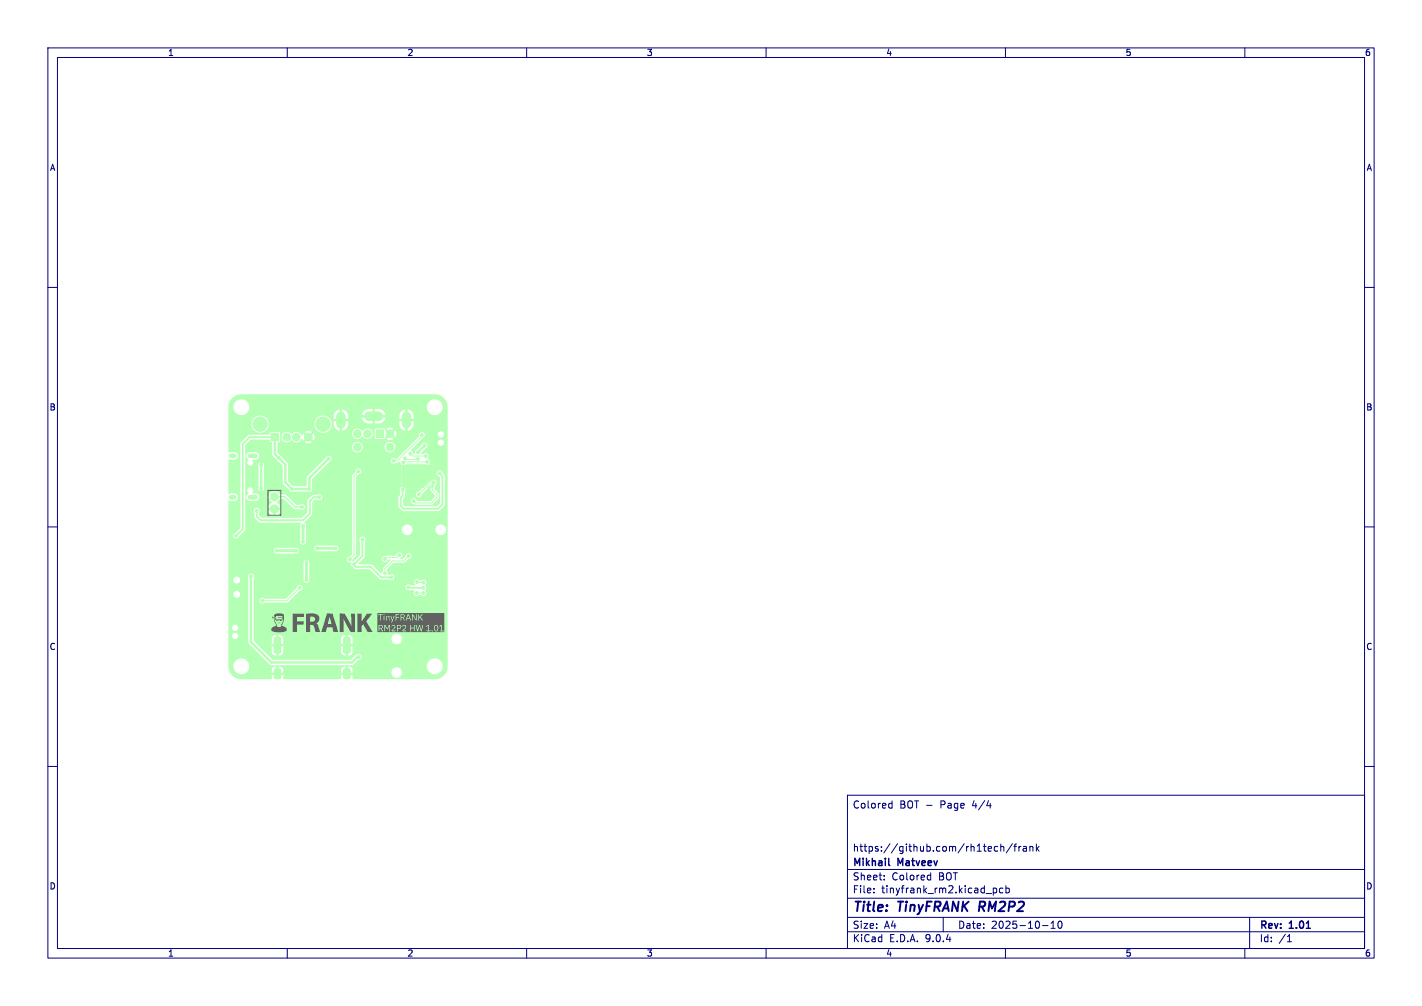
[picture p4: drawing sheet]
<svg xmlns="http://www.w3.org/2000/svg" width="297mm" height="210mm" viewBox="0 0 297 210" stroke-linecap="round" stroke-linejoin="round" font-family="sans-serif">
<g fill="#b3ffb3" stroke="#b3ffb3" stroke-width=".21">
<path d="M56.6 90.5h1.6v1.5h-1.6z"/>
<path d="M71.8 133.2l.2-.1 .8-.1 .3 .3 .1 2.7-.3 .3h-.9l-.2-.2z"/>
<path d="M71.9 139.7l.9-.1 .3 .2 .1 1.6-.2 .2-.9 .1-.3-.1v-1.6z"/>
<path d="M57.4 139.7l.9-.1 .3 .2 .1 1.6-.2 .2-.9 .1-.3-.1v-1.6z"/>
<path d="M57.3 133.2l.2-.1 .8-.1 .3 .3 .1 2.7-.3 .3h-.9l-.2-.2z"/>
<path d="M78.6 89.8h1.6v1.6h-1.6z"/>
<circle cx="65.4" cy="113.9" r=".3"/>
<circle cx="65.4" cy="115.3" r=".3"/>
<circle cx="65.4" cy="116.7" r=".3"/>
<circle cx="64" cy="113.9" r=".3"/>
<circle cx="64" cy="115.3" r=".3"/>
<circle cx="64" cy="116.7" r=".3"/>
<circle cx="62.6" cy="113.9" r=".3"/>
<circle cx="62.6" cy="115.3" r=".3"/>
<circle cx="62.6" cy="116.7" r=".3"/>
<circle cx="59.9" cy="91.3" r=".8"/>
<circle cx="61.9" cy="91.3" r=".8"/>
<circle cx="64.4" cy="91.3" r=".8"/>
<circle cx="54.3" cy="88.5" r="1.5"/>
<circle cx="67.5" cy="88.5" r="1.5"/>
<circle cx="57.3" cy="103.7" r=".85"/>
<circle cx="57.3" cy="106.2" r=".85"/>
<circle cx="76.8" cy="90.5" r=".8"/>
<circle cx="81.5" cy="90.5" r=".8"/>
<circle cx="74.7" cy="90.5" r=".8"/>
<circle cx="81.5" cy="93.3" r=".8"/>
<circle cx="74.7" cy="93.3" r=".8"/>
<circle cx="86.4" cy="100.3" r=".3"/>
<circle cx="84.6" cy="95.7" r=".3"/>
<circle cx="84.4" cy="99.3" r=".3"/>
<circle cx="89.9" cy="98.5" r=".3"/>
<circle cx="90" cy="97.6" r=".3"/>
<circle cx="91.8" cy="98.8" r=".3"/>
<circle cx="84.8" cy="118" r=".3"/>
<circle cx="85.7" cy="121.2" r=".3"/>
<circle cx="49.4" cy="117.1" r=".3"/>
<circle cx="71.9" cy="114.5" r=".3"/>
<circle cx="51" cy="133.6" r=".3"/>
<circle cx="71.9" cy="117" r=".3"/>
<circle cx="89.7" cy="120.5" r=".3"/>
<circle cx="62" cy="103.9" r=".3"/>
<circle cx="66.1" cy="107.4" r=".3"/>
<circle cx="61" cy="98.2" r=".3"/>
<circle cx="76.9" cy="102.2" r=".3"/>
<circle cx="74.1" cy="127.7" r=".3"/>
<circle cx="80.5" cy="122.3" r=".3"/>
<circle cx="62.7" cy="129.1" r=".3"/>
<circle cx="56.1" cy="94.4" r=".3"/>
<circle cx="92.7" cy="116.5" r=".3"/>
<circle cx="68" cy="99.3" r=".3"/>
<circle cx="53.8" cy="116" r=".3"/>
<circle cx="83.4" cy="118" r=".3"/>
<circle cx="66.1" cy="105.2" r=".3"/>
<circle cx="75.4" cy="122.3" r=".3"/>
<circle cx="54.6" cy="102.7" r=".3"/>
<circle cx="59.1" cy="122.7" r=".3"/>
<circle cx="58.2" cy="97.5" r=".3"/>
<circle cx="90.2" cy="93.3" r=".3"/>
<circle cx="71.9" cy="112.2" r=".3"/>
<circle cx="56.4" cy="112.1" r=".3"/>
<circle cx="61.1" cy="109.6" r=".3"/>
<circle cx="75.7" cy="109" r=".3"/>
<circle cx="59.6" cy="110.8" r=".3"/>
<circle cx="82.3" cy="115.2" r=".3"/>
<circle cx="56" cy="119.7" r=".3"/>
<circle cx="65.1" cy="129.2" r=".3"/>
<circle cx="77.9" cy="122.3" r=".3"/>
<circle cx="48.9" cy="92.5" r=".3"/>
<circle cx="89.5" cy="132.9" r=".3"/>
<circle cx="52.4" cy="93.2" r=".3"/>
<circle cx="83.5" cy="122.6" r=".3"/>
<circle cx="61.1" cy="110.6" r=".3"/>
<circle cx="54.6" cy="96.3" r=".3"/>
<circle cx="53.9" cy="111.8" r=".3"/>
<circle cx="90.1" cy="116.5" r=".3"/>
<circle cx="78.2" cy="130.7" r=".3"/>
<circle cx="74.4" cy="131.5" r=".3"/>
<circle cx="64.6" cy="98.2" r=".3"/>
<circle cx="89.8" cy="127.6" r=".3"/>
<circle cx="56.4" cy="114.5" r=".3"/>
<circle cx="76" cy="117.4" r=".3"/>
<circle cx="75.5" cy="119.2" r=".3"/>
<circle cx="67.7" cy="94.9" r=".3"/>
<circle cx="58.2" cy="101.1" r=".3"/>
<circle cx="67.5" cy="102.5" r=".3"/>
<circle cx="64.6" cy="102.1" r=".3"/>
<circle cx="68.7" cy="95.7" r=".3"/>
<circle cx="87.3" cy="94.4" r=".3"/>
<circle cx="88.7" cy="93" r=".3"/>
<circle cx="49.3" cy="111.8" r=".3"/>
<circle cx="58.2" cy="95.6" r=".3"/>
<circle cx="74.9" cy="137.2" r=".3"/>
<circle cx="52.4" cy="120.3" r=".3"/>
<circle cx="60.9" cy="102.1" r=".3"/>
<circle cx="53.6" cy="106.6" r=".3"/>
<circle cx="66.7" cy="103.8" r=".3"/>
<circle cx="85.3" cy="122.6" r=".3"/>
<circle cx="81.8" cy="120.5" r=".3"/>
<circle cx="75.7" cy="112.6" r=".3"/>
<circle cx="73.9" cy="117.8" r=".3"/>
<circle cx="88.4" cy="122.7" r=".3"/>
<circle cx="84.1" cy="102.2" r=".3"/>
<circle cx="64" cy="117.5" r=".3"/>
<circle cx="66.2" cy="114.5" r=".3"/>
<circle cx="64" cy="121.1" r=".3"/>
<circle cx="63.3" cy="113.1" r=".3"/>
<circle cx="57.8" cy="115" r=".3"/>
<circle cx="63.3" cy="109.8" r=".3"/>
<circle cx="61.8" cy="115" r=".3"/>
<circle cx="70.1" cy="114.5" r=".3"/>
<circle cx="83.4" cy="115.9" r=".3"/>
<circle cx="80.4" cy="116.7" r=".3"/>
<circle cx="85.4" cy="116.1" r=".3"/>
<circle cx="80.4" cy="119.7" r=".3"/>
<circle cx="54.5" cy="101.9" r=".3"/>
<circle cx="54.6" cy="97" r=".3"/>
<circle cx="90.3" cy="101.4" r=".3"/>
<circle cx="86.4" cy="104.6" r=".3"/>
<circle cx="87.5" cy="103.2" r=".3"/>
<circle cx="90.6" cy="100.7" r=".3"/>
<circle cx="85.7" cy="94.7" r=".3"/>
<circle cx="88.9" cy="95.2" r=".3"/>
<circle cx="87.3" cy="95.8" r=".3"/>
<circle cx="87.1" cy="121.5" r=".3"/>
<circle cx="88.4" cy="121.6" r=".3"/>
<circle cx="84.2" cy="96.6" r=".3"/>
<circle cx="89.2" cy="96.4" r=".3"/>
<circle cx="63.1" cy="105.8" r=".3"/>
<circle cx="88.4" cy="123.8" r=".3"/>
<circle cx="87" cy="123.8" r=".3"/>
<circle cx="88.1" cy="90.8" r=".3"/>
<circle cx="82.2" cy="96.2" r=".3"/>
<circle cx="73.1" cy="116.8" r=".3"/>
<circle cx="74.9" cy="98.4" r=".3"/>
<circle cx="62.6" cy="122.7" r=".3"/>
<circle cx="54.8" cy="125.4" r=".3"/>
</g>
<path d="M48.3 95.2h.6M52.2 95.2h1.1M48.3 103.8h.6M52.2 103.8h1.1" fill="none" stroke="#b3ffb3" stroke-width="1"/>
<path d="M71.2 87v1.5M77.1 86.9h2M84.9 87v1.5" fill="none" stroke="#b3ffb3" stroke-width="2"/>
<g fill="none" stroke="#b3ffb3" stroke-width=".21">
<path d="M74.9 98.4l-1 1v16.5l-.8 .9M84.6 95.7l.3 .2 2.4-.1M85.7 94.7l.5 .5h2.7M88.1 90.8v.3l-5.1 5.1h-.8M89.2 96.4h-4.8l-.2 .2M89.2 96.4h.1M73.1 116.8h.1M83.4 115.9l-.5 .5h-2.2l-.3 .3M85.4 116.1l-1.1 1h-2.3l-1.6 1.6v1M90.3 101.4v.8l1 1v.6l-1.2 1.2h-3.3l-.4-.4M90.6 100.7h-.6l-2.5 2.5M62.6 122.7l-2.7 2.7h-5.1"/>
<path d="M87 123.8h1.4M87.1 121.5l1.3 .1"/>
</g>
<path d="M57.4 91.3h-5.3l-1.4 1.4v17.8l-1.4 1.3M91.8 98.8l.6 .6v5.9l-.9 .9h-7.2l-.6-.6v-1.7l.4-.4v-1.3M66.7 103.8h-1.2l-.8 .8v2.6l-1.4 1.4h-8.9l-.8-.8v-1.2M75.7 112.6v3.5l-1.8 1.8 .4 .4h3.1l2.2 2.2h2.2M85.3 122.6l3.1 .1" fill="none" stroke="#b3ffb3" stroke-width=".4"/>
<path d="M54.5 97v4.9M54.6 97h-.1M57.4 91.3v3.5l2.2 2.2v3.7l1.4 1.4h3.6v-2.3l4.1-4.1M58.2 95.6h.1M88.7 93l-1.4 1.4M52.4 120.3v13.7l4.3 4.3h16.8l1.1-1.1h.3" fill="none" stroke="#b3ffb3" stroke-width=".5"/>
<path d="M57.8 115h4M63.3 109.8v3.3M64 117.5v3.6M66.2 114.5h3.9" fill="none" stroke="#b3ffb3" stroke-width=".6"/>
<path d="M57.3 103.7h2.2l2.1 2.1h1.5" fill="none" stroke="#b3ffb3" stroke-width=".3"/>
<g fill="#b3ffb3">
<path d="M89.2 101.9l.5-.6 .4 .5z"/>
<path d="M83.9 97h6.5v3.3l-.5 .2-1.5 1.4-4.5-.1z"/>
<path d="M84.6 101.9h3.6l-.6 .7a.63 .63 0 0 0-.8 .5 .63 .63 0 0 0 .7 .7 .63 .63 0 0 0 .6-.6l1.3-1.3h.5v.5l1 1v.3l-1 .9h-2.8a.65 .65 0 0 0-.7-.6 .65 .65 0 0 0-.6 .8l.2 .3 .8 .3h3.4l1.4-1.3 .1-.8h.2v1.8l-.6 .6h-6.8l-.3-.4v-1.1l.4-.6z"/>
<path d="M84.8 96.8h3.9l.4 .2h-4.4z"/>
<path d="M48.5 83.1a2.7 2.7 0 0 1 1.9-.8h40.4a2.69 2.69 0 0 1 2.7 2.6h-1l-.1-.3a1.66 1.66 0 0 0-1.7-1.3 1.66 1.66 0 0 0-1.5 1.6h-37.1l-.1-.3a1.65 1.65 0 0 0-2.7-.9 1.65 1.65 0 0 0 .5 2.8 1.65 1.65 0 0 0 2.3-1.6h37.1v.2a1.66 1.66 0 0 0 1.7 1.6 1.66 1.66 0 0 0 1.6-1.8h1v1.9h-7.1v-.2a1.49 1.49 0 0 0-1.2-1.1v1h-.5l-.1-1a1.49 1.49 0 0 0-1.2 1.2l-2.9-.2a1.5 1.5 0 0 0-1.3-1.1h-.9v1h-.5v-1h-1.1a1.49 1.49 0 0 0-1.1 1.3h1v.1h-3.9a1.49 1.49 0 0 0-1.2-1.3v1h-.5l-.1-1a1.61 1.61 0 0 0-1.2 2h1v.5h-1v.4h-.4l-.1-.2a1.8 1.8 0 0 0-1.8-1.5 1.8 1.8 0 0 0-1.7 1.7h-9.6v-.2a1.8 1.8 0 0 0-2.9-1.1 1.8 1.8 0 0 0 .4 3.1 1.8 1.8 0 0 0 2.5-1.8h9.6v.3a1.8 1.8 0 0 0 1.9 1.7 1.8 1.8 0 0 0 1.7-2h.4v.2a1.49 1.49 0 0 0 1.3 1.3v-1h.5l.1 1a1.61 1.61 0 0 0 1.1-1.9h-1v-.5h1v-.7h3.9v.4h-1a1.49 1.49 0 0 0 1.3 1.2h.9v-1h.5v1h1.1a1.49 1.49 0 0 0 1.1-1.2h-1v-.5h3.9v.8h1v.5h-1a1.61 1.61 0 0 0 1.2 1.9l.1-1h.5v1a1.6 1.6 0 0 0 1.2-1.9h-1v-.5h1v-.7h7.1v4h-.7v-.2a.65 .65 0 0 0-1-.5 .65 .65 0 0 0 0 1.2 .65 .65 0 0 0 1-.5h.7v1.7h-.7v-.2a.65 .65 0 0 0-1-.5 .65 .65 0 0 0 0 1.2 .65 .65 0 0 0 1-.5h.7v6.8h-.6l-.5-.6a.62 .62 0 0 0-1-.3 .62 .62 0 0 0 .3 1l.2 .3-.1 3.5-1.1-1.1 .2-.8a.65 .65 0 0 0 .3-.8 .65 .65 0 0 0-.8-.4v-3.1h-1.1a.64 .64 0 0 0 .5-.6 .64 .64 0 0 0-.5-.6 .66 .66 0 0 0 .1-1 .66 .66 0 0 0-1 0h-.4l-.1-.2 1.2-1.1a.61 .61 0 0 0 0-1 .61 .61 0 0 0-1 .3l-1.3 1.2-.1 .8h-.4l-.5-.9 2.6-2.6a.61 .61 0 0 0 .2-.9 .61 .61 0 0 0-1 0h-4.8l-.3-.6-.6 .7-.4-.3 .7-.7a1.29 1.29 0 0 0-1.5 0l.7 .7-.3 .3-.9-1.1-1.7 .1-.2 .2v.8l-.5-.1a1.15 1.15 0 0 0-.9-.9 1.15 1.15 0 0 0-1.2 .5 1.14 1.14 0 0 0-1.6-.4 1.14 1.14 0 0 0-.4 1.6h-8l-.2-.7-.6 .7-.4-.4 .6-.6a1.29 1.29 0 0 0-1.4 0l.6 .6-.4 .4-.6-.7-.1 .4h-.2a1.2 1.2 0 0 0-2.1-.2 1.12 1.12 0 0 0-1.7-.3 1.12 1.12 0 0 0 0 1.7 1.12 1.12 0 0 0 1.7-.3 1.26 1.26 0 0 0 2.2-.2l.2 .4 .6-.6 .4 .3-.6 .6a1.29 1.29 0 0 0 1.4 0l-.6-.6 .4-.3 .6 .6 .2-.8h8l.1 .1a1.19 1.19 0 0 0 1.9-.2 1.15 1.15 0 0 0 1.3 .5 1.15 1.15 0 0 0 .9-1.1h.4v.9l.2 .3 1.7-.1 .9-1 .3 .4-.6 .7a1.29 1.29 0 0 0 1.4-.1l-.7-.6 .4-.4 .6 .7 .3-.9h4.8l-.1 .8-2.1 2.1h-2.8a1.1 1.1 0 0 0-1.1-1.1 1.1 1.1 0 0 0-1.1 1.1h-4.6l-.1-.2a1.1 1.1 0 0 0-1.8-.6 1.1 1.1 0 0 0 .3 1.9 1.1 1.1 0 0 0 1.6-1.1h4.6v.1a1.1 1.1 0 0 0 1.1 1.1 1.1 1.1 0 0 0 1.1-1.2h2.8l-2.6 2.5-.5-.2-13 .1-.1-.2a.61 .61 0 0 0-.5-.4 .61 .61 0 0 0-.6 .4l-3.9 4-.2 2h-2.8l-1-1.1-.1-3.6-2.1-2.3v-2.1l.5-.3v-1.8l-.3-.1h-1.6l-.4 .6-4.4 .1-1.6 1.7v17.6l-1 1a.62 .62 0 0 0-.3 1 .62 .62 0 0 0 1.1-.3l1.2-1.4v-6.6h.2l.2 .4 .4 .3h1.6a.8 .8 0 0 0 .5-.9 .8 .8 0 0 0-.7-.7l-.7-.1a.67 .67 0 0 0 0-1 .67 .67 0 0 0-1 .1 .67 .67 0 0 0 .2 1l-.5 .7h-.2v-8.4h.2l.5 .7a.67 .67 0 0 0-.2 .9 .67 .67 0 0 0 1 .1 .67 .67 0 0 0 0-1l.9-.1a.8 .8 0 0 0 .5-.8 .8 .8 0 0 0-.7-.7h-1.4l-.4 .2-.2 .5-.2-.1v-2.1l1.1-1.1h4a.46 .46 0 0 0 .5 .6l.1 2.6 1.9 2h-3.6a.61 .61 0 0 0-.8-.5 .61 .61 0 0 0-.4 .8v4.4a.61 .61 0 0 0 .6 .8 .61 .61 0 0 0 .5-.8l.1-4.7h3.6l.3 .3v3.6l1.3 1.4a.61 .61 0 0 0 .8 .3h3.2a.61 .61 0 0 0 .6-.1 .61 .61 0 0 0 .2-.7v-1.8l3.9-3.9 .2-.4h12.6h-.1a.62 .62 0 0 0 0 .9 .62 .62 0 0 0 .9 0l.4-.1 .5-.3 .3 .9v4.5a.62 .62 0 0 0-.3 1v.7l-.4 .5v1.9l.9 1h7.6l1.2-1.3v-6.1h.6v11.2h-.3a1.1 1.1 0 0 0-1.1-1 1.1 1.1 0 0 0-1.1 1h-4.8l-.1-.2a1.1 1.1 0 0 0-1.8-.5 1.1 1.1 0 0 0 .3 1.8 1.1 1.1 0 0 0 1.6-1.1h4.8v.2a1.1 1.1 0 0 0 1.1 1 1.1 1.1 0 0 0 1.1-1.2h.3v5.5h-7.5l-.1-.2a.63 .63 0 0 0-.7-.3 .63 .63 0 0 0-.5 .7l-.5 .5h-.6l-.1-.1a.65 .65 0 0 0 .5-.7 .65 .65 0 0 0-.7-.6 .65 .65 0 0 0-.6 .7h-2.1a.66 .66 0 0 0-.8 .5 .66 .66 0 0 0 .5 .8 .66 .66 0 0 0 .8-.5h.4l.1 .1-1.5 1.6-.1 .7-.3 .6-2.1-1.9-2.7-.1v-.2l1.3-1.3v-3.3a.62 .62 0 0 0-.5-1 .62 .62 0 0 0-.5 1v2.8l-1.3 1.4h-.3l.1-.5 .6-.8v-16.3l.5-.6a.62 .62 0 0 0 .6-.7 .62 .62 0 0 0-.7-.5 .62 .62 0 0 0-.5 .8l-.6 .7v4.4h-6.3v-.1a.63 .63 0 0 0-1-.3l-1.1 .1-1 1v1.4h-.5v-.2a.66 .66 0 0 0-1-.2h-.9l-2.1-2.1-1.3-.1a1.19 1.19 0 0 0-2-.2 1.19 1.19 0 0 0 .5 1.9l-.1 .1a1.33 1.33 0 0 0-.8 1h.9v.5l-.9 .1a1.34 1.34 0 0 0 1.1 1v-.9h.5v.9a1.34 1.34 0 0 0 1-1.1h-.9v-.5l.9-.1a1.47 1.47 0 0 0-.9-1l.7-.7h.9l2.1 2 1.3 .1a.63 .63 0 0 0 .7 .1 .63 .63 0 0 0 .3-.6h.5v1.2l-1.2 1.1h-8.4l-.5-.5v-.6a.62 .62 0 0 0-.5-1 .62 .62 0 0 0-.5 1l.1 1 1.1 1.1h8.6l-.2 .6v3.6a.61 .61 0 0 0 .7 .4 .61 .61 0 0 0 .5-.5v-3.5l-.4-.6 1.7-1.7v-2.6l.5-.5h.6a.62 .62 0 0 0 .7 0 .62 .62 0 0 0 .3-.6h6.3v10.7h-2.9l-.1-.3-.4-.2h-4.2a.6 .6 0 0 0-.2 1h-3.4l-.2-.4-.3-.1h-4.3a.61 .61 0 0 0-.4 .6 .61 .61 0 0 0 .5 .6h4.2l.4-.3 .1-.4h3.4l.3 .2h4.1l.4-.3 .1-.4h2.9v1.3l-.4 .4a.66 .66 0 0 0-.7 .8 .66 .66 0 0 0 .9 .5h-8.8a.61 .61 0 0 0-.6-.5 .61 .61 0 0 0-.6 .5v3.9a.61 .61 0 0 0 .7 .4 .61 .61 0 0 0 .5-.5v-3.8l8.8 .1a.62 .62 0 0 0 .2 .8l.7 .5h2.9l2.2 2.2h2a.62 .62 0 0 0 1-.5 .62 .62 0 0 0-1-.5l-.4-.1-.2-1 1.3-1.4 2.3-.1 .9-.7a.6 .6 0 0 0 .7-.7h7.5v5.5h-4.5v-.1a.65 .65 0 0 0-1.1-.2h-.2a.66 .66 0 0 0-1.1-.1 .66 .66 0 0 0 .2 1l-1 .1a.61 .61 0 0 0-.7-.2 .61 .61 0 0 0-.4 .6h-21.5v-.1a.63 .63 0 0 0-.8-.4 .63 .63 0 0 0-.4 .7l-2.2 2.2h-4.5a.63 .63 0 0 0-.9-.1 .63 .63 0 0 0 0 1 .63 .63 0 0 0 .9-.1h4.8l2.6-2.5a.61 .61 0 0 0 .5-.7h21.5l.4 .6 1.5 .1a.66 .66 0 0 0 0 .9 .66 .66 0 0 0 .9 0h.4a.64 .64 0 0 0 1 0 .64 .64 0 0 0-.1-1 .72 .72 0 0 0 0-1.1l.2-.6h4.5v11.8h-9.5l-.1-.2a1.1 1.1 0 0 0-1.1-.8 1.1 1.1 0 0 0-1 1h-8.2a.86 .86 0 0 0-.9-.8v.9h-.5v-.9h-.2a.85 .85 0 0 0-.7 .8h-12.2a.86 .86 0 0 0-.9-.8v.9h-.5v-.9h-.2a.85 .85 0 0 0-.7 .8v1.1h.7v.5h-.7v1.2a.86 .86 0 0 0 .9 .7v-.8h.5v.8h.2a.85 .85 0 0 0 .8-.7v-1.2h-.8v-.5h.8v-1.1h12.1v1.1h.7v.5h-.7v1.2a.86 .86 0 0 0 .9 .7v-.8h.5v.8h.2a.85 .85 0 0 0 .8-.7v-1.2h-.8v-.5h.8v-1.1h8.1a1.1 1.1 0 0 0 1.1 1.2 1.1 1.1 0 0 0 1.1-1.2h9.5v3.8h-18l-.2-.4-.5-.1-.5 .1-1.1 1h-16.2l-4-4v-13.2a.6 .6 0 0 0-.6-.8 .6 .6 0 0 0-.6 .8l.1 .7h-1.7a.73 .73 0 0 0-1-.8 .73 .73 0 0 0-.2 1.2 .73 .73 0 0 0 1.1-.3l.1-.1h1.7v3h-1.7a.73 .73 0 0 0-1-.8 .73 .73 0 0 0-.2 1.2 .73 .73 0 0 0 1.1-.3l.1-.1h1.7v6.9h-2.1a.65 .65 0 0 0-.9-.7 .65 .65 0 0 0-.2 1.1 .65 .65 0 0 0 1-.3l.1-.1h2.1v1.7h-2.1a.65 .65 0 0 0-.9-.7 .65 .65 0 0 0-.2 1.1 .65 .65 0 0 0 1-.3l.1-.1h2.1l.1 1.5 4.4 4.4 .2 .2h17l1.3-1.1a.6 .6 0 0 0 .6-.7h18v1.9h-1l-.1-.3a1.66 1.66 0 0 0-1.7-1.3 1.66 1.66 0 0 0-1.5 1.6h-37.1l-.1-.3a1.65 1.65 0 0 0-2.7-.9 1.65 1.65 0 0 0 .5 2.8 1.65 1.65 0 0 0 2.3-1.6h37.1l.1 .7 .4 .6h-5.7l-.1-.2a1.1 1.1 0 0 0-1.8-.5 1.1 1.1 0 0 0 .3 1.8 1.1 1.1 0 0 0 1.6-1.1l5.7 .1a1.66 1.66 0 0 0 1.9 .2 1.66 1.66 0 0 0 .9-1.6h1v.1a2.7 2.7 0 0 1-2.7 2.7h-17.1v-.9h-.8v-.5h.8v-.5a.85 .85 0 0 0-1-.8v.8h-.5v-.8h-.2a.85 .85 0 0 0-.7 .8v.5h.7v.5h-.7v.8l-.1 .1h-12l-.1-.1 .1-.8h-.8v-.5h.8l-.1-.6a.86 .86 0 0 0-.9-.7v.8h-.5v-.8h-.2a.85 .85 0 0 0-.7 .8v.5h.7v.5h-.7l-.1 .9h-6.3a2.7 2.7 0 0 1-2.7-2.7v-34.5l.1-.1 1.3 .1a.8 .8 0 0 0 .6-.9 .8 .8 0 0 0-.7-.7l-1.2 .1-.1-.1v-7l.1-.2 1.2 .2a.8 .8 0 0 0 .7-.8 .8 .8 0 0 0-.7-.8l-1.2 .1-.1-.1v-9.7l.3-.9z"/>
</g>
<g fill="#626262">
<path d="M90.9 130.6l.4 .1 .1 .5a.31 .31 0 0 1-.3 .5 .31 .31 0 0 1-.3-.5z"/>
<path d="M83.1 130.6l.5 .1v.3l-.5 .1z"/>
<path d="M79.2 130.6l.5 .1v.3l-.5 .1z"/>
<path d="M85.3 128.4l.2 .6h-.5z"/>
<path d="M83.8 128.4h.5v.4h-.5z"/>
<path d="M78.8 128h14v1.5h-4.4l-.6-.7 .5-.6h-.2l-.6 .7v-.7h-.1v1.3h-.4v-1.3h-.1v1.1l-.7-1.1h-.1v1.3h-.3l-.4-1.3h-.2l-.5 1.3h-.1l-.3-.5a.38 .38 0 0 0 .2-.5 .38 .38 0 0 0-.3-.3l-.8 .2v-.2l-3.2-.1v.2l.1-.1h2.3v.2h-2.7v-.2h-1v.2h.5v1.1h.1v-1.1h3.1v.2h-.4l-.2 .8-.3-.8h-.2l.1 .3h-.2l-.2-.3-.4 .1v-.1h-.2v.9h-.3v-.9h-.2v.9h.7l.1-.8 .3 .1v.7h.2v-.6h.2l.3 .7-.2 .3 .2-.1 .5-1.2h.2v.9h.2v-.6h.5v-.1h-.5v-.4h.9v1.1h.1v-.5h.3l.3 .5h.5l.1-.4h.5l.2 .4h.5v-1.1l.6 1.1h.7v-.4l.2-.2 .5 .6h4.6v2.1h-.5v-1.1h-.2l-.4 .3 .1 .1 .4-.3v.5h-.7a.49 .49 0 0 0-.4-.7 .49 .49 0 0 0-.5 .7l.2 .6-1.2-.1v-1.1h-1.3l-.3 1.1-.3-1.1h-.2l-.3 1.1-.2-1.1h-.2l.3 1.3h-.5v-1.3h-.2v.6h-.6v-.6h-.2v1.1h-1.4l.4-.4a.43 .43 0 0 0 .1-.7 .43 .43 0 0 0-.7 .3l.5-.2 .2 .2h-.9l-.2-.3h-.7v1.1h-1l.4-.3a.45 .45 0 0 0 .2-.7 .45 .45 0 0 0-.7 .2h.1a.31 .31 0 0 1 .5 0 .31 .31 0 0 1-.2 .4l-.4 .6h-.3v-1.3h-.3l-.3 .7-.4-.7h-.2v1.3h-.3l-.3-.6a.38 .38 0 0 0 .3-.4 .38 .38 0 0 0-.4-.3h-.5v1.3h.1v-.6h.3l.3 .6h.6v-1.1l.5 .8 .4-.8v1.1h1.3v-.2l.5 .2v-.6h.5l.2-.4h.9l-.7 1h.9v-.2h.7l.2 .2v-.6h.6v.6h.9l.3-1.2 .3 1.2h.2l.3-1.3h.9l-.3 .3 .1 .1 .3-.3v1h-.3v.2h.8v-.2h.3l.1 .2 .1-.1 .8 .1 .3-.2v-.5h.7v.5h-.4v.2h.9l.1-.2v.4h-14z"/>
</g>
<path d="M56 102.4h2.6v5.2h-2.6z" fill="none" stroke="#626262" stroke-width=".21"/>
<g fill="#626262">
<path d="M57.4 128.8v.2z"/>
<path d="M56.9 128.7a.22 .22 0 0 1 .2 .2 .22 .22 0 0 1-.2 .2z"/>
<path d="M61.1 128.1h2.4v.7h-1.5v.9h1.4v.7h-1.4v1.5h-.9z"/>
<path d="M58 130l.6 .1z"/>
<path d="M57.7 129.3h1.2l-1.1 .1 .1 .1 1-.1a.34 .34 0 0 1-.3 .2 .34 .34 0 0 1-.4-.2v.1a.26 .26 0 0 1-.4 .1 .26 .26 0 0 1-.1-.3z"/>
<path d="M70.9 128.1h1.1l1.4 2.6-.1-2.6h.8v3.8h-.9l-1.5-2.8 .1 2.8h-.9z"/>
<path d="M74.7 128.1h.8v1.7l1.2-1.7h1l-.9 1.2a.51 .51 0 0 0-.3 .5 .51 .51 0 0 0 .3 .5l1 1.6h-1l-.9-1.6-.4 .4v1.2h-.8z"/>
<path d="M68.3 128.1h1.2l.6 2.2h-.8l-.5-1.5-.4 1.4 1.7 .1 .5 1.6h-.9l-.3-1h-1.1l-.3 1h-.9z"/>
<path d="M63.9 128.1a3.9 3.9 0 0 1 2.5 .3l.3 .4v.4h-.9a.67 .67 0 0 0-1-.4v1a.77 .77 0 0 0 1-.6h.9l-.2 .5-.5 .4 .4 .4 .4 1.4h-.9l-.1-.4a.92 .92 0 0 0-1-1.1v1.5h-.9z"/>
<path d="M57.4 128.2l.9-.1a.8 .8 0 0 1 .9 .2 .8 .8 0 0 1 .1 .9v.3h-.3v-.6l-.9 .1-.1-.1 1-.1a.31 .31 0 0 0-.5-.2h-.6a.36 .36 0 0 0-.4 .2 .36 .36 0 0 0 .1 .4v.4l-.1-.2-.1 .2 .5 .9a.43 .43 0 0 0 .4 .5 .43 .43 0 0 0 .4-.3v-.2l.6-1-.5 1 .2 .2a.9 .9 0 0 1 .9 1 3.7 3.7 0 0 1-3.2-.1 1.02 1.02 0 0 1 1-1l-.4-.9v-.6a.18 .18 0 0 0 .2-.2 .18 .18 0 0 0-.2-.2z"/>
<circle cx="57.2" cy="128.9" r=".11"/>
</g>
<g fill="none" stroke="#000080" stroke-width=".21">
<path d="M10 10h277v190h-277zM12 12h273v186h-273zM60 10v2M110 10v2M160 10v2M210 10v2M260 10v2M10 60h2M285 60h2M10 110h2M285 110h2M10 160h2"/>
<path d="M177 166h108v32h-108zM185.9 167.7l.4 .1M186.3 167.2v1.5M186.3 168.6l-.4 .1M206.1 168.2h.9M208 176.7l.4 .1M208.4 177.6l-.4 .1M209 176.8l.2-.1 .4 .1 .1 .9M209 176.2v1.5M211.5 176.1l-1.3 2M211.7 176.7h.6M212.3 176.2l-.3 .2v1.3"/>
<path d="M212.8 176.7v1M213.2 176.7l-.4 .3M213.7 176.8h.6l.1 .9M214.4 177.1h-.5l-.2 .2 .2 .4 .5-.1M215.1 176.8l.2-.1 .4 .1v.9M215.1 176.7v1M216.5 176.2v1.5M216.6 177.1l.4 .6M217 176.7l-.5 .6M285 160h2M60 198v2M110 198v2"/>
<path d="M160 198v2M177 194.5h108M177 191.5h108M177 187.5h108M177 181.5h108M182.5 186.3v.1M182.5 185.5v.1M184.7 183.6v.1M184.7 182.8v.1M194 182.7l.4 .1M194.4 182.2v1.5M194.4 183.6l-.4 .1"/>
<path d="M197 191.5v3M207.5 185.4v1.5M207.5 185.5l.4-.1 .3 .3-.2 .6h-.5M209.5 185.5l-.5-.1-.3 .3 .2 .6h.6M210 198v2M210.1 185.5l.4-.1 .3 .3-.1 .6h-.6M210.1 184.9v1.5M217.7 193.2h1.2M219.5 193.8h.9M219.5 192.7l.5-.4v1.5M221.2 192.4l.1-.1a.8 .8 0 0 1 .5 .7 .8 .8 0 0 1-.5 .8 1 1 0 0 1-.1-1.4zM260 198v2"/>
<path d="M261 191.5v6.5M268.9 196.6h.8M269 195.5l.3-.4v1.5"/>
</g>
<path d="M185.6 180.5l.2 .2" fill="none" stroke="#000080" stroke-width=".3"/>
<g font-size="2.8" fill="#000080">
<text x="178" y="190.9">Title:</text>
<text x="187.7" y="190.9">TinyFRANK RM2P2</text>
</g>
<g font-size="2.1" fill="#000080">
<text x="178" y="169">Colored</text>
<text x="187.9" y="169">BOT -</text>
<text x="196.5" y="169">Page</text>
<text x="203.3" y="169">4/4</text>
<text x="178" y="178">https://github.com/rh1tech/frank</text>
<text x="178" y="184">Sheet:</text>
<text x="178" y="181.2">Mikhail</text>
<text x="186.2" y="184">Colored</text>
<text x="187.6" y="181.2">Matveev</text>
<text x="196.1" y="184">BOT</text>
<text x="178" y="186.7">File:</text>
<text x="184.1" y="186.7">tinyfrank_rm2.kicad_pcb</text>
<text x="178" y="196.9">KiCad</text>
<text x="178" y="194.1">Size:</text>
<text x="184.7" y="194.1">A4</text>
<text x="185.7" y="196.9">E.D.A.</text>
<text x="193.3" y="196.9">9.0.4</text>
<text x="200" y="194.1">Date:</text>
<text x="207" y="194.1">2025-10-10</text>
<text x="263" y="194.3">Rev:</text>
<text x="263" y="196.9">Id:</text>
<text x="267.1" y="196.9">/1</text>
<text x="269.4" y="194.3">1.01</text>
</g>
<g font-size="1.8" fill="#000080">
<text x="35" y="11.9">1</text>
<text x="85" y="11.9">2</text>
<text x="135" y="11.9">3</text>
<text x="185" y="11.9">4</text>
<text x="235" y="11.9">5</text>
<text x="285" y="11.9">6</text>
<text x="10.3" y="35.9">A</text>
<text x="285.4" y="35.9">A</text>
<text x="10.3" y="85.9">B</text>
<text x="285.3" y="85.9">B</text>
<text x="10.3" y="135.9">C</text>
<text x="285.3" y="135.9">C</text>
<text x="10.3" y="185.9">D</text>
<text x="285.3" y="185.9">D</text>
<text x="35" y="199.9">1</text>
<text x="85" y="199.9">2</text>
<text x="135" y="199.9">3</text>
<text x="185" y="199.9">4</text>
<text x="235" y="199.9">5</text>
<text x="285" y="199.9">6</text>
</g>
</svg>
